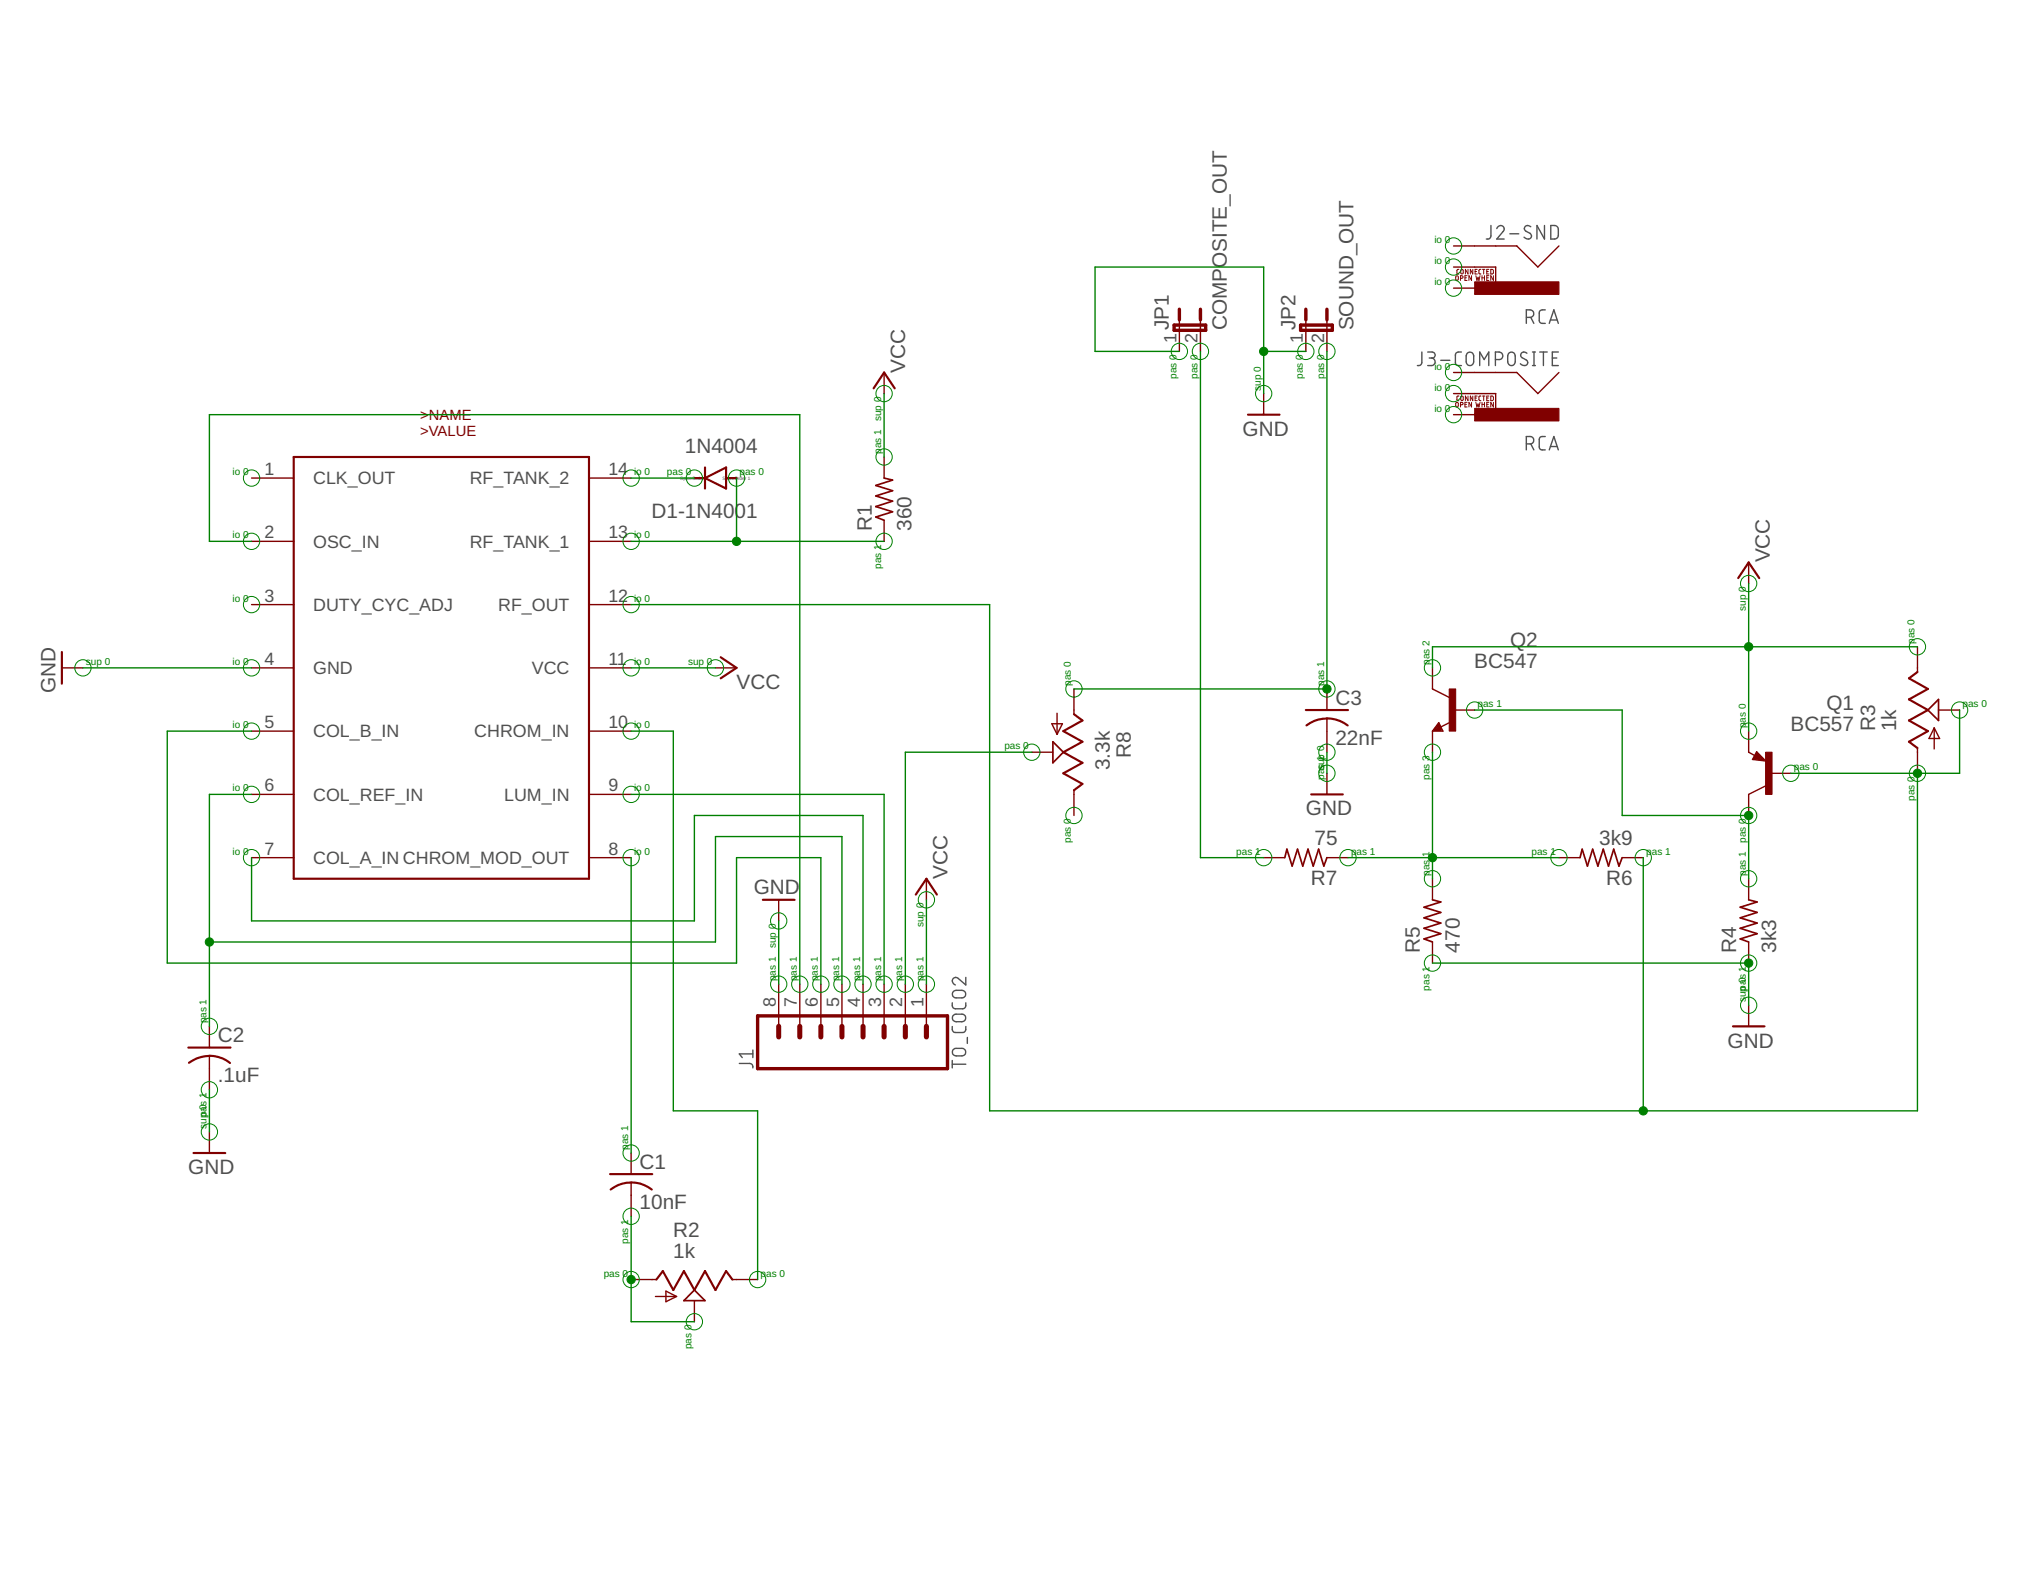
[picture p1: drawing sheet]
<svg xmlns="http://www.w3.org/2000/svg" width="279mm" height="216mm" viewBox="0 0 279 216" stroke-linecap="round" stroke-linejoin="round" font-family="sans-serif">
<g fill="none" stroke="#505050" stroke-width=".19">
<path d="M205.1 31v1.4a.48 .48 0 0 1-.6 .5M205.9 31.4a.5 .5 0 0 1 .7-.4 .5 .5 0 0 1 .2 .8l-.9 1.1h1M207.7 32.2h1.2M210.6 31.2a.46 .46 0 0 0-.7-.1 .46 .46 0 0 0 0 .7l.6 .3a.47 .47 0 0 1 0 .7 .47 .47 0 0 1-.7-.1l-.1-.1M212.5 31v1.9l-1.1-1.9v1.9M213.3 31h.7l.4 .4v1.1l-.4 .4h-.7zM195.6 48.4v1.5a.47 .47 0 0 1-.6 .4M196.4 48.4h.6a.41 .41 0 0 1 .4 .4 .41 .41 0 0 1-.4 .4h-.4M196.9 49.2a.52 .52 0 0 1 .5 .6 .52 .52 0 0 1-.5 .5h-.5M198.2 49.6h1.3M201 48.4h-.4a.4 .4 0 0 0-.4 .4v1.1a.4 .4 0 0 0 .4 .4h.4M201.8 48.6a.52 .52 0 0 1 .6-.1 .52 .52 0 0 1 .3 .4v.9a.52 .52 0 0 1-.5 .5 .52 .52 0 0 1-.5-.5v-.9z"/>
<path d="M203.6 50.3v-1.9l.6 1 .6-1v1.9M205.7 49.4h.5a.52 .52 0 0 0 .5-.5 .52 .52 0 0 0-.5-.5h-.5v1.9M207.5 48.6a.52 .52 0 0 1 .6-.1 .52 .52 0 0 1 .3 .4v.9a.52 .52 0 0 1-.5 .5 .52 .52 0 0 1-.5-.5v-.9zM210 43.6h.5a.52 .52 0 0 0 .5-.5 .52 .52 0 0 0-.5-.5h-.5v1.9M210.1 48.6a.46 .46 0 0 0-.7-.1 .46 .46 0 0 0 0 .7l.6 .3a.43 .43 0 0 1 .1 .6 .43 .43 0 0 1-.6 .1l-.4-.2M210.6 43.6l.4 .9M210.8 50.3h.4M210.8 48.4h.4M211 48.4v1.9M211.8 48.4h1.1M212.3 48.4v1.9M212.6 42.6h-.4a.4 .4 0 0 0-.4 .4v1.1a.4 .4 0 0 0 .4 .4h.4"/>
<path d="M213.1 44.5l.7-1.9 .6 1.9M213.3 44h.9M213.6 49.2h.6M214.4 48.4h-.8v1.9h.8M210 61h.5a.51 .51 0 0 0 .5-.5 .51 .51 0 0 0-.5-.5h-.5v1.9M210.6 61l.4 .9M212.6 60h-.4a.37 .37 0 0 0-.4 .4v1.1a.37 .37 0 0 0 .4 .4h.4M213.1 61.9l.7-1.9 .6 1.9M213.3 61.4h.9M131 137.9v.4a.43 .43 0 0 0 .4 .4h1a.43 .43 0 0 0 .5-.4v-.4M131.1 139.7l.1-.1a1.8 1.8 0 0 1 1.3-.1 .53 .53 0 0 1 .3 .6 .53 .53 0 0 1-.5 .4h-.8a.53 .53 0 0 1-.4-.8zM131.2 136.3a1.71 1.71 0 0 1 1.3-.1 .52 .52 0 0 1 .3 .6 .52 .52 0 0 1-.5 .4h-.8a.51 .51 0 0 1-.5-.3 .51 .51 0 0 1 .2-.6z"/>
<path d="M132.9 134.4v1l-1.1-.8a.51 .51 0 0 0-.8 .1 .51 .51 0 0 0 .4 .7M101.7 146.2h1.4a.47 .47 0 0 1 .5 .7M103.6 144.4v1M103.6 144.9h-1.9l.4 .5M131 141.2v.4a.44 .44 0 0 0 .4 .4h1a.44 .44 0 0 0 .5-.4v-.4M131 146.3h1.9M131 145.8v1.1M131.1 144.4l.1-.1a1.8 1.8 0 0 1 1.3-.1 .53 .53 0 0 1 .3 .6 .53 .53 0 0 1-.5 .4h-.8a.52 .52 0 0 1-.4-.8zM133.1 142.7v.8"/>
</g>
<g fill="none" stroke="#800000" stroke-width=".19">
<path d="M200 33.8h8.7l2.9 2.9 2.9-2.9M200 36.7h5.8v2.9M200 39.6h2.9M121.6 51.2v2.9M162.2 44v4.3M165.1 44v4.3M173.8 54.1v2.9M179.6 44v4.3M182.5 44v4.3M200 54.1h5.8v2.9M200 51.2h8.7l2.9 2.9 2.9-2.9M200 57h2.9"/>
<path d="M34.6 65.7h5.8M34.6 74.4h5.8M81 65.7h5.8M81 74.4h5.8M121.6 62.8v2.9M121.6 71.5v2.9M240.6 77.3v2.9M8.5 91.8h2.9M34.6 83.1h5.8M34.6 91.8h5.8M81 83.1h5.8M81 91.8h5.8"/>
<path d="M98.4 91.8h2.9M144.7 99.5h1.5l-.8 1.5zM145.4 98.1v2.9M147.7 94.7v3.5M182.5 94.7v2.9M182.5 98.8v4.6M197.1 91.8v2.9l2.3 1.2M197.9 99.4l.6 1.1h-1.4zM199.6 99.3l-1.4 .7M200 97.6h2.9M263.8 88.9v3.5M266.7 97.6h2.9"/>
<path d="M34.6 100.5h5.8M34.6 109.2h5.8M34.6 117.9h5.8M81 100.5h5.8M81 109.2h5.8M81 117.9h5.8M141.9 103.4h2.9M147.7 108.7v3.4M173.8 117.9h2.9M182.5 106.3v2.9M182.5 117.9h2.9M197.1 100.5v2.9"/>
<path d="M214.5 117.9h2.9M223.2 117.9h2.9M240.6 100.5v2.9l.8 .5M241.7 103.4l1.2 1.2-1.8-.2zM242.9 108.1l-2.3 1.1v2.9M243.5 106.3h2.9M263.8 102.9v3.4M266.1 100.1v2.9M266.1 100.1l.7 1.5h-1.4zM107.1 123.7v2.9M107.1 135.3v5.8M110 135.3v5.8"/>
<path d="M112.9 135.3v5.8M115.8 135.3v5.8M118.7 135.3v5.8M121.6 135.3v5.8M124.5 135.3v5.8M127.4 120.8v2.9M127.4 135.3v5.8M197.1 120.8v2.9M197.1 129.5v2.9M240.6 120.8v2.9M240.6 129.5v2.9M240.6 138.2v2.9"/>
<path d="M28.8 141.1v3M28.8 145.2v4.7M28.8 155.7v2.9M86.8 158.6v2.9M86.8 162.6v4.7M86.8 176h3.5M90.2 178.3h2.9M91.6 177.5l1.5 .8-1.5 .7zM95.5 178.9v2.9M100.8 176h3.4"/>
</g>
<path d="M161.5 44.7h4.4v.7h-4.4zM162.2 42.5v1.5M165.1 42.5v1.5M178.9 44.7h4.4v.7h-4.4zM179.6 42.5v1.5M182.5 42.5v1.5M104.2 139.7h26.1v7.3h-26.1z" fill="none" stroke="#800000" stroke-width=".47"/>
<path d="M107.1 141.1v1.5M110 141.1v1.5M112.9 141.1v1.5M115.8 141.1v1.5M118.7 141.1v1.5M121.6 141.1v1.5M124.5 141.1v1.5M127.4 141.1v1.5" fill="none" stroke="#800000" stroke-width=".7"/>
<g fill="none" stroke="#800000" stroke-width=".3">
<path d="M120.2 53.4l1.4-2.2 1.5 2.2M171.7 57h4.3M40.4 62.8h40.6v58h-40.6zM95.5 65.7h1.5M97 65.7l2.9-1.4v2.9zM97 64.3v2.9M99.9 65.7h1.4M239.1 79.5l1.5-2.2 1.4 2.2M8.5 89.7v4.3M99.1 90.4l2.2 1.4-2.2 1.5M147.7 98.2l1.2 .9-2.6 1.4 2.6 1.5-2.6 1.4 2.6 1.5-2.6 1.4 2.6 1.5-1.2 .9M179.6 97.6h5.8"/>
<path d="M182.5 98.8a4.8 4.8 0 0 1 2.9 1M182.5 98.8a4.5 4.5 0 0 0-2.8 1M197.9 100l-.1 .2h.4l-.3-.5-.6 .7h.9M263.8 92.4l-1.2 .9 2.6 1.4-2.6 1.5 2.6 1.4-2.6 1.5 2.6 1.4-2.6 1.5 1.2 .9M180.4 109.2h4.3M241.7 104.2h.5l-.5-.3-.3 .4 1.2 .2-.9-.9-.4 .7M104.9 123.7h4.4M126 123l1.4-2.2 1.5 2.2M25.9 144.1h5.8M26.6 158.6h4.4M28.8 145.2a4.6 4.6 0 0 1 2.8 1M28.8 145.2a4.9 4.9 0 0 0-2.8 1"/>
<path d="M238.4 141.1h4.3M83.9 161.5h5.8M86.8 162.6a4.4 4.4 0 0 1 2.9 1M86.8 162.6a4.4 4.4 0 0 0-2.8 1M90.3 176l.9-1.2 1.4 2.6 1.5-2.6 1.4 2.6 1.5-2.6 1.4 2.6 1.5-2.6 .9 1.2"/>
</g>
<path d="M121.6 65.7l1.2 .3-2.3 .8 2.3 .7-2.3 .7 2.3 .7-2.3 .8 2.3 .7-2.3 .7 1.1 .4M265.2 97.6l1.5-1.4v2.9zM144.8 102l1.5 1.4-1.5 1.5zM176.7 117.9l.3-1.1 .8 2.3 .7-2.3 .7 2.3 .7-2.3 .8 2.3 .7-2.3 .7 2.3 .4-1.2M217.4 117.9l.3-1.1 .7 2.3 .7-2.3 .7 2.3 .8-2.3 .7 2.3 .7-2.3 .7 2.3 .5-1.2M197.1 123.7l1.1 .3-2.3 .8 2.3 .7-2.3 .7 2.3 .7-2.3 .8 2.3 .7-2.3 .7 1.2 .4M240.6 123.7l1.1 .3-2.3 .8 2.3 .7-2.3 .7 2.3 .7-2.3 .8 2.3 .7-2.3 .7 1.2 .4M95.5 177.4l1.5 1.5h-2.9z" fill="none" stroke="#800000" stroke-width=".23"/>
<g fill="#800000" stroke="#800000" stroke-width=".14">
<path d="M242.9 103.4h.9v5.8h-.9z"/>
<path d="M199.4 94.7h.9v5.8h-.9z"/>
<path d="M202.9 38.8h11.6v1.7h-11.6z"/>
<path d="M202.9 56.2h11.6v1.7h-11.6z"/>
</g>
<g fill="none" stroke="#800000" stroke-width=".14">
<path d="M200.3 38l.1-.1 .2 .1v.5l-.2 .1-.1-.1zM200.7 37l-.2 .1-.1 .1v.4l.3 .1M200.9 38.3l.3-.1 .1-.2-.4-.1v.7M201 37.1h.2l.1 .1v.4l-.2 .1-.1-.2zM201.5 38.2h.2M201.8 37.9h-.3v.7h.3M202 37v.7l-.4-.7v.7M202.4 37.9v.7l-.3-.7v.7M202.6 37v.7l-.3-.7v.7M202.9 37.3h.2M203 37.9l.2 .7 .1-.5 .2 .5 .1-.7M203.2 37h-.3v.7h.3"/>
<path d="M203.7 37l-.2 .1v.1v.4l.2 .1M203.9 38.2h.3M203.9 37.9v.7M203.9 37h.4M204.1 37v.7M204.2 37.9v.7M204.5 38.2h.2M204.5 37.3h.2M204.8 37.9h-.3v.7h.3M204.8 37h-.3v.7h.3M205.1 37l.3 .1v.6h-.3zM205.4 37.9v.7l-.3-.7v.7"/>
<path d="M200.3 55.4l.1-.1 .2 .1-.1 .5h-.2zM200.7 54.5h-.2l-.1 .1v.4l.3 .1M200.9 55.7l.3-.1 .1-.2-.4-.1v.7M201 54.5h.2l.1 .1v.4l-.2 .1-.1-.2zM201.5 55.6h.2M201.8 55.3h-.3v.7h.3M202 54.5v.6l-.4-.6v.6M202.4 55.3v.7l-.3-.7v.7M202.6 54.5v.6l-.3-.6v.6M202.9 54.7h.2M203 55.3l.2 .7 .1-.5 .2 .5 .1-.7M203.2 54.5h-.3v.6h.3"/>
<path d="M203.7 54.5h-.2v.1v.4l.2 .1M203.9 55.3v.7M203.9 55.6h.3M203.9 54.5h.4M204.1 54.5v.6M204.2 55.3v.7M204.5 55.6h.2M204.5 54.7h.2M204.8 54.5h-.3v.6h.3M204.8 55.3h-.3v.7h.3M205.1 54.5h.3v.6h-.3zM205.4 55.3v.7l-.3-.7v.7"/>
</g>
<g fill="none" stroke="#008000" stroke-width=".14">
<circle cx="200" cy="36.7" r="1.12"/>
<circle cx="200" cy="33.8" r="1.12"/>
<circle cx="200" cy="39.6" r="1.12"/>
<circle cx="121.6" cy="54.1" r="1.12"/>
<circle cx="162.2" cy="48.3" r="1.12"/>
<circle cx="165.1" cy="48.3" r="1.12"/>
<circle cx="173.8" cy="54.1" r="1.12"/>
<circle cx="179.6" cy="48.3" r="1.12"/>
<circle cx="182.5" cy="48.3" r="1.12"/>
<circle cx="200" cy="51.2" r="1.12"/>
<circle cx="200" cy="57" r="1.12"/>
<circle cx="200" cy="54.1" r="1.12"/>
<circle cx="34.6" cy="74.4" r="1.12"/>
<circle cx="34.6" cy="65.7" r="1.12"/>
<circle cx="86.8" cy="65.7" r="1.12"/>
<circle cx="86.8" cy="74.4" r="1.12"/>
<circle cx="95.5" cy="65.7" r="1.12"/>
<circle cx="101.3" cy="65.7" r="1.12"/>
<circle cx="121.6" cy="74.4" r="1.12"/>
<circle cx="121.6" cy="62.8" r="1.12"/>
<circle cx="11.4" cy="91.8" r="1.12"/>
<circle cx="34.6" cy="91.8" r="1.12"/>
<circle cx="34.6" cy="83.1" r="1.12"/>
<circle cx="86.8" cy="91.8" r="1.12"/>
<circle cx="86.8" cy="83.1" r="1.12"/>
<circle cx="98.4" cy="91.8" r="1.12"/>
<circle cx="147.7" cy="94.7" r="1.12"/>
<circle cx="182.5" cy="94.7" r="1.12"/>
<circle cx="197.1" cy="91.8" r="1.12"/>
<circle cx="202.9" cy="97.6" r="1.12"/>
<circle cx="240.6" cy="80.2" r="1.12"/>
<circle cx="263.8" cy="88.9" r="1.12"/>
<circle cx="269.6" cy="97.6" r="1.12"/>
<circle cx="34.6" cy="117.9" r="1.12"/>
<circle cx="34.6" cy="109.2" r="1.12"/>
<circle cx="34.6" cy="100.5" r="1.12"/>
<circle cx="86.8" cy="117.9" r="1.12"/>
<circle cx="86.8" cy="100.5" r="1.12"/>
<circle cx="86.8" cy="109.2" r="1.12"/>
<circle cx="141.9" cy="103.4" r="1.12"/>
<circle cx="147.7" cy="112.1" r="1.12"/>
<circle cx="173.8" cy="117.9" r="1.12"/>
<circle cx="182.5" cy="103.4" r="1.12"/>
<circle cx="182.5" cy="106.3" r="1.12"/>
<circle cx="185.4" cy="117.9" r="1.12"/>
<circle cx="197.1" cy="103.4" r="1.12"/>
<circle cx="214.5" cy="117.9" r="1.12"/>
<circle cx="226.1" cy="117.9" r="1.12"/>
<circle cx="240.6" cy="100.5" r="1.12"/>
<circle cx="240.6" cy="112.1" r="1.12"/>
<circle cx="246.4" cy="106.3" r="1.12"/>
<circle cx="263.8" cy="106.3" r="1.12"/>
<circle cx="107.1" cy="135.3" r="1.12"/>
<circle cx="107.1" cy="126.6" r="1.12"/>
<circle cx="110" cy="135.3" r="1.12"/>
<circle cx="112.9" cy="135.3" r="1.12"/>
<circle cx="115.8" cy="135.3" r="1.12"/>
<circle cx="118.7" cy="135.3" r="1.12"/>
<circle cx="121.6" cy="135.3" r="1.12"/>
<circle cx="124.5" cy="135.3" r="1.12"/>
<circle cx="127.4" cy="123.7" r="1.12"/>
<circle cx="127.4" cy="135.3" r="1.12"/>
<circle cx="197.1" cy="132.4" r="1.12"/>
<circle cx="197.1" cy="120.8" r="1.12"/>
<circle cx="240.6" cy="120.8" r="1.12"/>
<circle cx="240.6" cy="138.2" r="1.12"/>
<circle cx="240.6" cy="132.4" r="1.12"/>
<circle cx="28.8" cy="149.9" r="1.12"/>
<circle cx="28.8" cy="141.1" r="1.12"/>
<circle cx="28.8" cy="155.7" r="1.12"/>
<circle cx="86.8" cy="158.6" r="1.12"/>
<circle cx="86.8" cy="176" r="1.12"/>
<circle cx="86.8" cy="167.3" r="1.12"/>
<circle cx="104.2" cy="176" r="1.12"/>
<circle cx="95.5" cy="181.8" r="1.12"/>
</g>
<g fill="none" stroke="#008000" stroke-width=".19">
<path d="M121.6 54.1v8.7M162.2 48.3h-11.6v-11.6h23.2v17.4M165.1 48.3v69.6h8.7M173.8 48.3h5.8M182.5 48.3v46.4h-34.8M34.6 74.4h-5.8v-17.4h81.2v78.3M86.8 74.4h34.8M86.8 65.7h8.7M101.3 65.7v8.7M11.4 91.8h23.2M86.8 91.8h11.6M86.8 83.1h49.3v69.7h127.7v-46.5"/>
<path d="M202.9 97.6h20.3v14.5h17.4v8.7M240.6 80.2v20.3M263.8 88.9h-66.7v2.9M269.6 97.6v8.7h-23.2M34.6 109.2h-5.8v31.9M34.6 117.9v8.7h60.9v-14.5h23.2v23.2M34.6 100.5h-11.6v31.9h78.3v-14.5h11.6v17.4M86.8 109.2h34.8v26.1M86.8 100.5h5.8v52.3h11.6v23.2M86.8 117.9v40.7M141.9 103.4h-17.4v31.9M182.5 103.4v2.9"/>
<path d="M185.4 117.9h29.1M197.1 103.4v17.4M226.1 117.9v34.9M28.8 129.5h69.6v-14.5h17.4v20.3M107.1 126.6v8.7M127.4 123.7v11.6M197.1 132.4h43.5v5.8M28.8 149.9v5.8M86.8 167.3v14.5h8.7"/>
</g>
<g fill="#008000" stroke="#008000" stroke-width=".14">
<circle cx="240.6" cy="88.9" r=".57"/>
<circle cx="28.8" cy="129.5" r=".57"/>
<circle cx="173.8" cy="48.3" r=".57"/>
<circle cx="240.6" cy="132.4" r=".57"/>
<circle cx="101.3" cy="74.4" r=".57"/>
<circle cx="86.8" cy="176" r=".57"/>
<circle cx="263.8" cy="106.3" r=".57"/>
<circle cx="226.1" cy="152.8" r=".57"/>
<circle cx="240.6" cy="112.1" r=".57"/>
<circle cx="197.1" cy="117.9" r=".57"/>
<circle cx="182.5" cy="94.7" r=".57"/>
</g>
<g font-size="2.9" fill="#505050">
<text x="160.8" y="45.4" transform="rotate(-90 160.8 45.4)">JP1</text>
<text x="168.8" y="45.4" transform="rotate(-90 168.8 45.4)">COMPOSITE_OUT</text>
<text x="178.2" y="45.4" transform="rotate(-90 178.2 45.4)">JP2</text>
<text x="186.2" y="45.4" transform="rotate(-90 186.2 45.4)">SOUND_OUT</text>
<text x="124.5" y="51.2" transform="rotate(-90 124.5 51.2)">VCC</text>
<text x="170.9" y="59.9">GND</text>
<text x="94.2" y="62.2">1N4004</text>
<text x="89.6" y="71.2">D1-1N4001</text>
<text x="119.9" y="73" transform="rotate(-90 119.9 73)">R1</text>
<text x="125.4" y="73" transform="rotate(-90 125.4 73)">360</text>
<text x="243.5" y="77.3" transform="rotate(-90 243.5 77.3)">VCC</text>
<text x="207.7" y="88.9">Q2</text>
<text x="7.6" y="95.3" transform="rotate(-90 7.6 95.3)">GND</text>
<text x="101.3" y="94.7">VCC</text>
<text x="202.8" y="91.8">BC547</text>
<text x="183.7" y="96.9">C3</text>
<text x="246.3" y="100.5">BC557</text>
<text x="251.3" y="97.6">Q1</text>
<text x="258" y="100.5" transform="rotate(-90 258 100.5)">R3</text>
<text x="260.9" y="100.5" transform="rotate(-90 260.9 100.5)">1k</text>
<text x="152.7" y="105.9" transform="rotate(-90 152.7 105.9)">3.3k</text>
<text x="155.6" y="104.2" transform="rotate(-90 155.6 104.2)">R8</text>
<text x="183.7" y="102.4">22nF</text>
<text x="179.6" y="112.1">GND</text>
<text x="180.8" y="116.2">75</text>
<text x="220" y="116.2">3k9</text>
<text x="103.7" y="122.9">GND</text>
<text x="130.3" y="120.8" transform="rotate(-90 130.3 120.8)">VCC</text>
<text x="180.3" y="121.7">R7</text>
<text x="220.9" y="121.7">R6</text>
<text x="195.3" y="131" transform="rotate(-90 195.3 131)">R5</text>
<text x="200.8" y="131" transform="rotate(-90 200.8 131)">470</text>
<text x="238.9" y="131" transform="rotate(-90 238.9 131)">R4</text>
<text x="244.3" y="131" transform="rotate(-90 244.3 131)">3k3</text>
<text x="30" y="143.3">C2</text>
<text x="30" y="148.8">.1uF</text>
<text x="237.7" y="144.1">GND</text>
<text x="25.9" y="161.5">GND</text>
<text x="88" y="160.7">C1</text>
<text x="88" y="166.2">10nF</text>
<text x="92.6" y="173.1">1k</text>
<text x="92.6" y="170.2">R2</text>
</g>
<g font-size="2.5" fill="#505050">
<text x="161.8" y="47.2" transform="rotate(-90 161.8 47.2)">1</text>
<text x="164.7" y="47.2" transform="rotate(-90 164.7 47.2)">2</text>
<text x="179.2" y="47.2" transform="rotate(-90 179.2 47.2)">1</text>
<text x="182.1" y="47.2" transform="rotate(-90 182.1 47.2)">2</text>
<text x="36.4" y="65.3">1</text>
<text x="83.7" y="65.3">14</text>
<text x="43.1" y="66.6">CLK_OUT</text>
<text x="64.6" y="66.6">RF_TANK_2</text>
<text x="36.4" y="74">2</text>
<text x="43.1" y="75.3">OSC_IN</text>
<text x="64.6" y="75.3">RF_TANK_1</text>
<text x="83.7" y="74">13</text>
<text x="36.4" y="82.7">3</text>
<text x="83.7" y="82.7">12</text>
<text x="43.1" y="84">DUTY_CYC_ADJ</text>
<text x="68.5" y="84">RF_OUT</text>
<text x="36.4" y="91.4">4</text>
<text x="43.1" y="92.7">GND</text>
<text x="73.2" y="92.7">VCC</text>
<text x="83.7" y="91.4">11</text>
<text x="36.4" y="100.1">5</text>
<text x="43.1" y="101.4">COL_B_IN</text>
<text x="65.3" y="101.4">CHROM_IN</text>
<text x="83.7" y="100.1">10</text>
<text x="36.4" y="108.8">6</text>
<text x="43.1" y="110.1">COL_REF_IN</text>
<text x="69.4" y="110.1">LUM_IN</text>
<text x="83.7" y="108.8">9</text>
<text x="36.4" y="117.5">7</text>
<text x="43.1" y="118.8">COL_A_IN CHROM_MOD_OUT</text>
<text x="83.7" y="117.5">8</text>
<text x="106.7" y="138.5" transform="rotate(-90 106.7 138.5)">8</text>
<text x="109.6" y="138.5" transform="rotate(-90 109.6 138.5)">7</text>
<text x="112.5" y="138.5" transform="rotate(-90 112.5 138.5)">6</text>
<text x="115.4" y="138.5" transform="rotate(-90 115.4 138.5)">5</text>
<text x="118.3" y="138.5" transform="rotate(-90 118.3 138.5)">4</text>
<text x="121.2" y="138.5" transform="rotate(-90 121.2 138.5)">3</text>
<text x="124.1" y="138.5" transform="rotate(-90 124.1 138.5)">2</text>
<text x="127" y="138.5" transform="rotate(-90 127 138.5)">1</text>
</g>
<g font-size="2" fill="#800000">
<text x="57.8" y="57.8">&gt;NAME</text>
<text x="57.8" y="59.9">&gt;VALUE</text>
</g>
<g font-size="1.4" fill="#008000">
<text x="197.3" y="33.4">io 0</text>
<text x="197.3" y="36.3">io 0</text>
<text x="197.3" y="39.2">io 0</text>
<text x="161.8" y="52.1" transform="rotate(-90 161.8 52.1)">pas 0</text>
<text x="164.7" y="52.1" transform="rotate(-90 164.7 52.1)">pas 0</text>
<text x="173.4" y="53.7" transform="rotate(-90 173.4 53.7)">sup 0</text>
<text x="179.2" y="52.1" transform="rotate(-90 179.2 52.1)">pas 0</text>
<text x="182.1" y="52.1" transform="rotate(-90 182.1 52.1)">pas 0</text>
<text x="197.3" y="53.7">io 0</text>
<text x="197.3" y="50.8">io 0</text>
<text x="121.2" y="57.9" transform="rotate(-90 121.2 57.9)">sup 0</text>
<text x="197.3" y="56.6">io 0</text>
<text x="32" y="65.3">io 0</text>
<text x="87.2" y="65.3">io 0</text>
<text x="91.8" y="65.3">pas 0</text>
<text x="101.7" y="65.3">pas 0</text>
<text x="121.2" y="62.4" transform="rotate(-90 121.2 62.4)">pas 1</text>
<text x="32" y="74">io 0</text>
<text x="87.2" y="74">io 0</text>
<text x="32" y="82.7">io 0</text>
<text x="87.2" y="82.7">io 0</text>
<text x="121.2" y="78.2" transform="rotate(-90 121.2 78.2)">pas 1</text>
<text x="240.2" y="84" transform="rotate(-90 240.2 84)">sup 0</text>
<text x="263.4" y="88.5" transform="rotate(-90 263.4 88.5)">pas 0</text>
<text x="11.8" y="91.4">sup 0</text>
<text x="32" y="91.4">io 0</text>
<text x="87.2" y="91.4">io 0</text>
<text x="94.7" y="91.4">sup 0</text>
<text x="147.3" y="94.3" transform="rotate(-90 147.3 94.3)">pas 0</text>
<text x="182.1" y="94.3" transform="rotate(-90 182.1 94.3)">pas 1</text>
<text x="196.6" y="91.4" transform="rotate(-90 196.6 91.4)">pas 2</text>
<text x="32" y="100.1">io 0</text>
<text x="87.2" y="100.1">io 0</text>
<text x="203.3" y="97.2">pas 1</text>
<text x="240.2" y="100.1" transform="rotate(-90 240.2 100.1)">pas 0</text>
<text x="270" y="97.2">pas 0</text>
<text x="138.2" y="103">pas 0</text>
<text x="182.1" y="107.2" transform="rotate(-90 182.1 107.2)">pasu1</text>
<text x="182.1" y="104.5" transform="rotate(-90 182.1 104.5)">p 0</text>
<text x="196.6" y="107.2" transform="rotate(-90 196.6 107.2)">pas 3</text>
<text x="246.8" y="105.9">pas 0</text>
<text x="32" y="108.8">io 0</text>
<text x="87.2" y="108.8">io 0</text>
<text x="263.4" y="110.1" transform="rotate(-90 263.4 110.1)">pas 0</text>
<text x="32" y="117.5">io 0</text>
<text x="87.2" y="117.5">io 0</text>
<text x="147.3" y="115.9" transform="rotate(-90 147.3 115.9)">pas 0</text>
<text x="170.1" y="117.5">pas 1</text>
<text x="185.9" y="117.5">pas 1</text>
<text x="196.6" y="117.8" transform="rotate(-90 196.6 117.8)">1</text>
<text x="210.7" y="117.5">pas 1</text>
<text x="226.5" y="117.5">pas 1</text>
<text x="240.2" y="115.9" transform="rotate(-90 240.2 115.9)">pas 0</text>
<text x="196.6" y="120.4" transform="rotate(-90 196.6 120.4)">pas</text>
<text x="240.2" y="120.4" transform="rotate(-90 240.2 120.4)">pas 1</text>
<text x="106.7" y="130.4" transform="rotate(-90 106.7 130.4)">sup 0</text>
<text x="127" y="127.5" transform="rotate(-90 127 127.5)">sup 0</text>
<text x="106.7" y="134.9" transform="rotate(-90 106.7 134.9)">pas 1</text>
<text x="109.6" y="134.9" transform="rotate(-90 109.6 134.9)">pas 1</text>
<text x="112.5" y="134.9" transform="rotate(-90 112.5 134.9)">pas 1</text>
<text x="115.4" y="134.9" transform="rotate(-90 115.4 134.9)">pas 1</text>
<text x="118.3" y="134.9" transform="rotate(-90 118.3 134.9)">pas 1</text>
<text x="121.2" y="134.9" transform="rotate(-90 121.2 134.9)">pas 1</text>
<text x="124.1" y="134.9" transform="rotate(-90 124.1 134.9)">pas 1</text>
<text x="127" y="134.9" transform="rotate(-90 127 134.9)">pas 1</text>
<text x="196.6" y="136.2" transform="rotate(-90 196.6 136.2)">pas 1</text>
<text x="240.2" y="137.8" transform="rotate(-90 240.2 137.8)">suppa0s 1</text>
<text x="28.4" y="140.7" transform="rotate(-90 28.4 140.7)">pas 1</text>
<text x="28.4" y="155.2" transform="rotate(-90 28.4 155.2)">suppa0s 1</text>
<text x="86.4" y="158.1" transform="rotate(-90 86.4 158.1)">pas 1</text>
<text x="86.4" y="171" transform="rotate(-90 86.4 171)">pas 1</text>
<text x="83.1" y="175.6">pas 0</text>
<text x="104.6" y="175.6">pas 0</text>
<text x="95.1" y="185.5" transform="rotate(-90 95.1 185.5)">pas 0</text>
</g>
<g font-size=".7" fill="#505050">
<text x="93.6" y="66">SpiceOrder 2</text>
<text x="99.4" y="66">SpiceOrder 1</text>
</g>
</svg>
